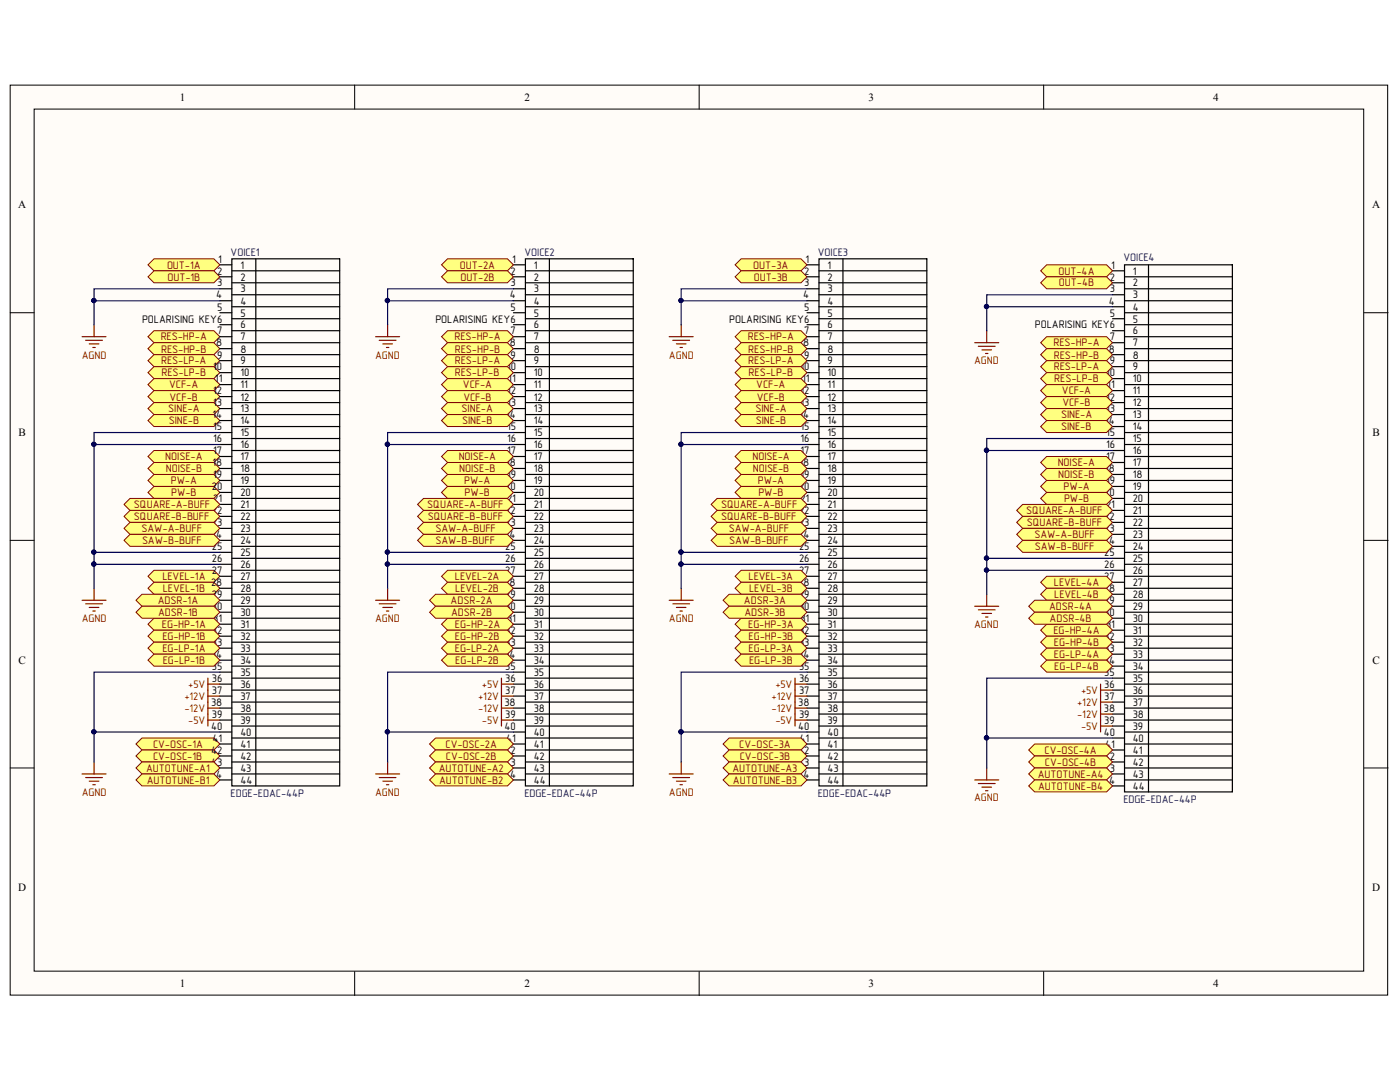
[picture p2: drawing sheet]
<svg xmlns="http://www.w3.org/2000/svg" width="279mm" height="216mm" viewBox="0 0 279 216" stroke-linecap="round" stroke-linejoin="round" font-family="sans-serif">
<g fill="#fffcf8" stroke="#000" stroke-width=".2">
<path d="M2 17h274.9v181.6h-274.9z"/>
<path d="M6.8 21.8h265.4v172h-265.4z"/>
</g>
<path d="M70.8 17v4.8M139.5 17v4.8M208.3 17v4.8M2 62.4h4.8M272.3 62.4h4.7M2 107.8h4.8M272.3 107.8h4.7M2 153.2h4.8M272.3 153.2h4.7M70.8 193.9v4.8M139.5 193.9v4.8M208.3 193.9v4.8" fill="none" stroke="#000" stroke-width=".2"/>
<g fill="#ffff80" stroke="#800000" stroke-width=".2">
<path d="M27.1 148.5l1.2-1.2h14.4l1.2 1.2-1.2 1.2h-14.4z" fill-rule="evenodd"/>
<path d="M27.1 150.8l1.2-1.1h14.4l1.2 1.1-1.2 1.2h-14.4z" fill-rule="evenodd"/>
<path d="M29.5 95.9l1.2-1.2h12l1.2 1.2-1.2 1.2h-12z" fill-rule="evenodd"/>
<path d="M29.5 98.3l1.2-1.2h12l1.2 1.2-1.2 1.2h-12z" fill-rule="evenodd"/>
<path d="M29.5 91.1l1.2-1.2h12l1.2 1.2-1.2 1.2h-12z" fill-rule="evenodd"/>
<path d="M29.5 93.5l1.2-1.2h12l1.2 1.2-1.2 1.2h-12z" fill-rule="evenodd"/>
<path d="M29.5 67.2l1.2-1.2h12l1.2 1.2-1.2 1.2h-12z" fill-rule="evenodd"/>
<path d="M29.5 69.6l1.2-1.2h12l1.2 1.2-1.2 1.2h-12z" fill-rule="evenodd"/>
<path d="M29.5 72l1.2-1.2h12l1.2 1.2-1.2 1.2h-12z" fill-rule="evenodd"/>
<path d="M29.5 74.4l1.2-1.2h12l1.2 1.2-1.2 1.2h-12z" fill-rule="evenodd"/>
<path d="M29.5 76.7l1.2-1.1h12l1.2 1.1-1.2 1.2h-12z" fill-rule="evenodd"/>
<path d="M29.5 79.1l1.2-1.2h12l1.2 1.2-1.2 1.2h-12z" fill-rule="evenodd"/>
<path d="M29.5 81.5l1.2-1.2h12l1.2 1.2-1.2 1.2h-12z" fill-rule="evenodd"/>
<path d="M29.5 83.9l1.2-1.2h12l1.2 1.2-1.2 1.2h-12z" fill-rule="evenodd"/>
<path d="M29.5 115l1.2-1.2h12l1.2 1.2-1.2 1.2h-12z" fill-rule="evenodd"/>
<path d="M29.5 117.4l1.2-1.2h12l1.2 1.2-1.2 1.2h-12z" fill-rule="evenodd"/>
</g>
<path d="M41.5 137.7v7.2M41.5 138.9h2.4M16.4 154.4h4.8M17.1 155.2h3.3M17.8 155.9h1.9M18.5 156.6h.5M18.8 152v2.4M41.5 141.3h2.4M41.5 143.7h2.4" fill="none" stroke="#800000" stroke-width=".24"/>
<g fill="none" stroke="#000" stroke-width=".24">
<path d="M43.9 52.8h2.4M43.9 55.2h2.4M43.9 57.6h2.4M46.3 51.6h21.5v105.2h-21.5zM46.3 54h21.5M46.3 56.4h21.5M46.3 58.8h21.5M51.1 51.6v105.2M43.9 60h2.4M43.9 62.4h2.4M43.9 64.8h2.4M43.9 67.2h2.4"/>
<path d="M43.9 69.6h2.4M43.9 72h2.4M43.9 74.4h2.4M43.9 76.7h2.4M43.9 79.1h2.4M46.3 61.2h21.5M46.3 63.6h21.5M46.3 66h21.5M46.3 68.4h21.5M46.3 70.8h21.5M46.3 73.2h21.5M46.3 75.6h21.5"/>
<path d="M46.3 77.9h21.5M43.9 81.5h2.4M43.9 83.9h2.4M43.9 86.3h2.4M43.9 88.7h2.4M43.9 91.1h2.4M43.9 93.5h2.4M43.9 95.9h2.4M43.9 98.3h2.4M46.3 80.3h21.5M46.3 82.7h21.5M46.3 85.1h21.5"/>
<path d="M46.3 87.5h21.5M46.3 89.9h21.5M46.3 92.3h21.5M46.3 94.7h21.5M46.3 97.1h21.5M46.3 99.5h21.5M43.9 100.7h2.4M43.9 103h2.4M43.9 105.4h2.4M43.9 107.8h2.4M43.9 110.2h2.4M43.9 112.6h2.4"/>
<path d="M43.9 115h2.4M43.9 117.4h2.4M43.9 119.8h2.4M46.3 101.8h21.5M46.3 104.2h21.5M46.3 106.6h21.5M46.3 109h21.5M46.3 111.4h21.5M46.3 113.8h21.5M46.3 116.2h21.5M46.3 118.6h21.5M43.9 122.2h2.4"/>
<path d="M43.9 124.6h2.4M43.9 126.9h2.4M43.9 129.3h2.4M43.9 131.7h2.4M43.9 134.1h2.4M43.9 136.5h2.4M43.9 138.9h2.4M46.3 121h21.5M46.3 123.4h21.5M46.3 125.7h21.5M46.3 128.1h21.5M46.3 130.5h21.5"/>
<path d="M46.3 132.9h21.5M46.3 135.3h21.5M46.3 137.7h21.5M43.9 141.3h2.4M43.9 143.7h2.4M43.9 146.1h2.4M43.9 148.5h2.4M43.9 150.8h2.4M43.9 153.2h2.4M43.9 155.6h2.4M46.3 140.1h21.5M46.3 142.5h21.5"/>
<path d="M46.3 144.9h21.5M46.3 147.3h21.5M46.3 149.7h21.5M46.3 152h21.5M46.3 154.4h21.5"/>
</g>
<g fill="#ffff80" stroke="#800000" stroke-width=".2">
<path d="M29.5 52.8l1.2-1.2h12l1.2 1.2-1.2 1.2h-12z" fill-rule="evenodd"/>
<path d="M29.5 55.2l1.2-1.2h12l1.2 1.2-1.2 1.2h-12z" fill-rule="evenodd"/>
</g>
<g fill="none" stroke="#000" stroke-width=".24">
<path d="M102.5 52.8h2.4M102.5 55.2h2.4M102.5 57.6h2.4M104.9 51.6h21.5v105.2h-21.5zM104.9 54h21.5M104.9 56.4h21.5M104.9 58.8h21.5M109.6 51.6v105.2M161.1 52.8h2.3M161.1 55.2h2.3M161.1 57.6h2.3M163.4 51.6h21.6v105.2h-21.6z"/>
<path d="M163.4 54h21.6M163.4 56.4h21.6M163.4 58.8h21.6M168.2 51.6v105.2M222 54h2.4M222 56.4h2.4M222 58.8h2.4M224.4 52.8h21.5v105.2h-21.5zM224.4 55.2h21.5M224.4 57.6h21.5M229.2 52.8v105.2M102.5 60h2.4"/>
<path d="M102.5 62.4h2.4M102.5 64.8h2.4M102.5 67.2h2.4M102.5 69.6h2.4M102.5 72h2.4M102.5 74.4h2.4M102.5 76.7h2.4M102.5 79.1h2.4M104.9 61.2h21.5M104.9 63.6h21.5M104.9 66h21.5M104.9 68.4h21.5"/>
<path d="M104.9 70.8h21.5M104.9 73.2h21.5M104.9 75.6h21.5M104.9 77.9h21.5M161.1 60h2.3M161.1 62.4h2.3M161.1 64.8h2.3M161.1 67.2h2.3M161.1 69.6h2.3M161.1 72h2.3M161.1 74.4h2.3M161.1 76.7h2.3"/>
<path d="M161.1 79.1h2.3M163.4 61.2h21.6M163.4 63.6h21.6M163.4 66h21.6M163.4 68.4h21.6M163.4 70.8h21.6M163.4 73.2h21.6M163.4 75.6h21.6M163.4 77.9h21.6M222 61.2h2.4M222 63.6h2.4M222 66h2.4"/>
<path d="M222 68.4h2.4M222 70.8h2.4M222 73.2h2.4M222 75.6h2.4M222 77.9h2.4M224.4 60h21.5M224.4 62.4h21.5M224.4 64.8h21.5M224.4 67.2h21.5M224.4 69.6h21.5M224.4 72h21.5M224.4 74.4h21.5"/>
<path d="M224.4 76.7h21.5M224.4 79.1h21.5M102.5 81.5h2.4M102.5 83.9h2.4M102.5 86.3h2.4M102.5 88.7h2.4M102.5 91.1h2.4M102.5 93.5h2.4M102.5 95.9h2.4M102.5 98.3h2.4M104.9 80.3h21.5M104.9 82.7h21.5"/>
<path d="M104.9 85.1h21.5M104.9 87.5h21.5M104.9 89.9h21.5M104.9 92.3h21.5M104.9 94.7h21.5M104.9 97.1h21.5M104.9 99.5h21.5M161.1 81.5h2.3M161.1 83.9h2.3M161.1 86.3h2.3M161.1 88.7h2.3M161.1 91.1h2.3"/>
<path d="M161.1 93.5h2.3M161.1 95.9h2.3M161.1 98.3h2.3M163.4 80.3h21.6M163.4 82.7h21.6M163.4 85.1h21.6M163.4 87.5h21.6M163.4 89.9h21.6M163.4 92.3h21.6M163.4 94.7h21.6M163.4 97.1h21.6M163.4 99.5h21.6"/>
<path d="M222 80.3h2.4M222 82.7h2.4M222 85.1h2.4M222 87.5h2.4M222 89.9h2.4M222 92.3h2.4M222 94.7h2.4M222 97.1h2.4M222 99.5h2.4M224.4 81.5h21.5M224.4 83.9h21.5M224.4 86.3h21.5"/>
<path d="M224.4 88.7h21.5M224.4 91.1h21.5M224.4 93.5h21.5M224.4 95.9h21.5M224.4 98.3h21.5M102.5 100.7h2.4M102.5 103h2.4M102.5 105.4h2.4M102.5 107.8h2.4M102.5 110.2h2.4M102.5 112.6h2.4M102.5 115h2.4"/>
<path d="M102.5 117.4h2.4M102.5 119.8h2.4M104.9 101.8h21.5M104.9 104.2h21.5M104.9 106.6h21.5M104.9 109h21.5M104.9 111.4h21.5M104.9 113.8h21.5M104.9 116.2h21.5M104.9 118.6h21.5M161.1 100.7h2.3M161.1 103h2.3"/>
<path d="M161.1 105.4h2.3M161.1 107.8h2.3M161.1 110.2h2.3M161.1 112.6h2.3M161.1 115h2.3M161.1 117.4h2.3M161.1 119.8h2.3M163.4 101.8h21.6M163.4 104.2h21.6M163.4 106.6h21.6M163.4 109h21.6M163.4 111.4h21.6"/>
<path d="M163.4 113.8h21.6M163.4 116.2h21.6M163.4 118.6h21.6M222 101.8h2.4M222 104.2h2.4M222 106.6h2.4M222 109h2.4M222 111.4h2.4M222 113.8h2.4M222 116.2h2.4M222 118.6h2.4M224.4 100.7h21.5"/>
<path d="M224.4 103h21.5M224.4 105.4h21.5M224.4 107.8h21.5M224.4 110.2h21.5M224.4 112.6h21.5M224.4 115h21.5M224.4 117.4h21.5M224.4 119.8h21.5M102.5 122.2h2.4M102.5 124.6h2.4M102.5 126.9h2.4M102.5 129.3h2.4"/>
<path d="M102.5 131.7h2.4M102.5 134.1h2.4M102.5 136.5h2.4M102.5 138.9h2.4M104.9 121h21.5M104.9 123.4h21.5M104.9 125.7h21.5M104.9 128.1h21.5M104.9 130.5h21.5M104.9 132.9h21.5M104.9 135.3h21.5M104.9 137.7h21.5"/>
<path d="M161.1 122.2h2.3M161.1 124.6h2.3M161.1 126.9h2.3M161.1 129.3h2.3M161.1 131.7h2.3M161.1 134.1h2.3M161.1 136.5h2.3M161.1 138.9h2.3M163.4 121h21.6M163.4 123.4h21.6M163.4 125.7h21.6M163.4 128.1h21.6"/>
<path d="M163.4 130.5h21.6M163.4 132.9h21.6M163.4 135.3h21.6M163.4 137.7h21.6M222 121h2.4M222 123.4h2.4M222 125.7h2.4M222 128.1h2.4M222 130.5h2.4M222 132.9h2.4M222 135.3h2.4M222 137.7h2.4"/>
<path d="M224.4 122.2h21.5M224.4 124.6h21.5M224.4 126.9h21.5M224.4 129.3h21.5M224.4 131.7h21.5M224.4 134.1h21.5M224.4 136.5h21.5M224.4 138.9h21.5M102.5 141.3h2.4M102.5 143.7h2.4M102.5 146.1h2.4M102.5 148.5h2.4"/>
<path d="M102.5 150.8h2.4M102.5 153.2h2.4M102.5 155.6h2.4M104.9 140.1h21.5M104.9 142.5h21.5M104.9 144.9h21.5M104.9 147.3h21.5M104.9 149.7h21.5M104.9 152h21.5M104.9 154.4h21.5M161.1 141.3h2.3M161.1 143.7h2.3"/>
<path d="M161.1 146.1h2.3M161.1 148.5h2.3M161.1 150.8h2.3M161.1 153.2h2.3M161.1 155.6h2.3M163.4 140.1h21.6M163.4 142.5h21.6M163.4 144.9h21.6M163.4 147.3h21.6M163.4 149.7h21.6M163.4 152h21.6M163.4 154.4h21.6"/>
<path d="M222 140.1h2.4M222 142.5h2.4M222 144.9h2.4M222 147.3h2.4M222 149.7h2.4M222 152h2.4M222 154.4h2.4M222 156.8h2.4M224.4 141.3h21.5M224.4 143.7h21.5M224.4 146.1h21.5M224.4 148.5h21.5"/>
<path d="M224.4 150.8h21.5M224.4 153.2h21.5M224.4 155.6h21.5"/>
</g>
<g fill="#ffff80" stroke="#800000" stroke-width=".2">
<path d="M24.7 100.7l1.2-1.2h16.8l1.2 1.2-1.2 1.1h-16.8z" fill-rule="evenodd"/>
<path d="M24.7 103l1.2-1.2h16.8l1.2 1.2-1.2 1.2h-16.8z" fill-rule="evenodd"/>
<path d="M24.7 105.4l1.2-1.2h16.8l1.2 1.2-1.2 1.2h-16.8z" fill-rule="evenodd"/>
<path d="M24.7 107.8l1.2-1.2h16.8l1.2 1.2-1.2 1.2h-16.8z" fill-rule="evenodd"/>
</g>
<path d="M43.9 146.1h-25.1v5.9" fill="none" stroke="#000080" stroke-width=".24"/>
<circle cx="18.7" cy="146" r=".43" fill="#000080" stroke="#000080" stroke-width=".2"/>
<g fill="#ffff80" stroke="#800000" stroke-width=".2">
<path d="M27.1 153.2l1.2-1.2h14.4l1.2 1.2-1.2 1.2h-14.4z" fill-rule="evenodd"/>
<path d="M27.1 155.6l1.2-1.2h14.4l1.2 1.2-1.2 1.2h-14.4z" fill-rule="evenodd"/>
<path d="M29.5 124.6l1.2-1.2h12l1.2 1.2-1.2 1.1h-12z" fill-rule="evenodd"/>
<path d="M29.5 126.9l1.2-1.2h12l1.2 1.2-1.2 1.2h-12z" fill-rule="evenodd"/>
<path d="M29.5 129.3l1.2-1.2h12l1.2 1.2-1.2 1.2h-12z" fill-rule="evenodd"/>
<path d="M29.5 131.7l1.2-1.2h12l1.2 1.2-1.2 1.2h-12z" fill-rule="evenodd"/>
<path d="M27.1 119.8l1.2-1.2h14.4l1.2 1.2-1.2 1.2h-14.4z" fill-rule="evenodd"/>
<path d="M27.1 122.2l1.2-1.2h14.4l1.2 1.2-1.2 1.2h-14.4z" fill-rule="evenodd"/>
<path d="M85.7 148.5l1.2-1.2h14.4l1.2 1.2-1.2 1.2h-14.4z" fill-rule="evenodd"/>
<path d="M85.7 150.8l1.2-1.1h14.4l1.2 1.1-1.2 1.2h-14.4z" fill-rule="evenodd"/>
<path d="M88.1 95.9l1.2-1.2h12l1.2 1.2-1.2 1.2h-12z" fill-rule="evenodd"/>
<path d="M88.1 98.3l1.2-1.2h12l1.2 1.2-1.2 1.2h-12z" fill-rule="evenodd"/>
<path d="M88.1 91.1l1.2-1.2h12l1.2 1.2-1.2 1.2h-12z" fill-rule="evenodd"/>
<path d="M88.1 93.5l1.2-1.2h12l1.2 1.2-1.2 1.2h-12z" fill-rule="evenodd"/>
<path d="M88.1 67.2l1.2-1.2h12l1.2 1.2-1.2 1.2h-12z" fill-rule="evenodd"/>
<path d="M88.1 69.6l1.2-1.2h12l1.2 1.2-1.2 1.2h-12z" fill-rule="evenodd"/>
<path d="M88.1 72l1.2-1.2h12l1.2 1.2-1.2 1.2h-12z" fill-rule="evenodd"/>
<path d="M88.1 74.4l1.2-1.2h12l1.2 1.2-1.2 1.2h-12z" fill-rule="evenodd"/>
<path d="M88.1 76.7l1.2-1.1h12l1.2 1.1-1.2 1.2h-12z" fill-rule="evenodd"/>
<path d="M88.1 79.1l1.2-1.2h12l1.2 1.2-1.2 1.2h-12z" fill-rule="evenodd"/>
<path d="M88.1 81.5l1.2-1.2h12l1.2 1.2-1.2 1.2h-12z" fill-rule="evenodd"/>
<path d="M88.1 83.9l1.2-1.2h12l1.2 1.2-1.2 1.2h-12z" fill-rule="evenodd"/>
<path d="M88.1 115l1.2-1.2h12l1.2 1.2-1.2 1.2h-12z" fill-rule="evenodd"/>
<path d="M88.1 117.4l1.2-1.2h12l1.2 1.2-1.2 1.2h-12z" fill-rule="evenodd"/>
</g>
<path d="M100.1 137.7v7.2M100.1 138.9h2.4M75 154.4h4.7M75.7 155.2h3.3M76.4 155.9h1.9M77.1 156.6h.5M77.4 152v2.4M100.1 141.3h2.4M100.1 143.7h2.4" fill="none" stroke="#800000" stroke-width=".24"/>
<g fill="#ffff80" stroke="#800000" stroke-width=".2">
<path d="M88.1 52.8l1.2-1.2h12l1.2 1.2-1.2 1.2h-12z" fill-rule="evenodd"/>
<path d="M88.1 55.2l1.2-1.2h12l1.2 1.2-1.2 1.2h-12z" fill-rule="evenodd"/>
<path d="M83.3 100.7l1.2-1.2h16.8l1.2 1.2-1.2 1.1h-16.8z" fill-rule="evenodd"/>
<path d="M83.3 103l1.2-1.2h16.8l1.2 1.2-1.2 1.2h-16.8z" fill-rule="evenodd"/>
<path d="M83.3 105.4l1.2-1.2h16.8l1.2 1.2-1.2 1.2h-16.8z" fill-rule="evenodd"/>
<path d="M83.3 107.8l1.2-1.2h16.8l1.2 1.2-1.2 1.2h-16.8z" fill-rule="evenodd"/>
</g>
<path d="M102.5 146.1h-25.1v5.9" fill="none" stroke="#000080" stroke-width=".24"/>
<circle cx="77.3" cy="146" r=".43" fill="#000080" stroke="#000080" stroke-width=".2"/>
<g fill="#ffff80" stroke="#800000" stroke-width=".2">
<path d="M85.7 153.2l1.2-1.2h14.4l1.2 1.2-1.2 1.2h-14.4z" fill-rule="evenodd"/>
<path d="M85.7 155.6l1.2-1.2h14.4l1.2 1.2-1.2 1.2h-14.4z" fill-rule="evenodd"/>
<path d="M88.1 124.6l1.2-1.2h12l1.2 1.2-1.2 1.1h-12z" fill-rule="evenodd"/>
<path d="M88.1 126.9l1.2-1.2h12l1.2 1.2-1.2 1.2h-12z" fill-rule="evenodd"/>
<path d="M88.1 129.3l1.2-1.2h12l1.2 1.2-1.2 1.2h-12z" fill-rule="evenodd"/>
<path d="M88.1 131.7l1.2-1.2h12l1.2 1.2-1.2 1.2h-12z" fill-rule="evenodd"/>
<path d="M85.7 119.8l1.2-1.2h14.4l1.2 1.2-1.2 1.2h-14.4z" fill-rule="evenodd"/>
<path d="M85.7 122.2l1.2-1.2h14.4l1.2 1.2-1.2 1.2h-14.4z" fill-rule="evenodd"/>
<path d="M144.3 148.5l1.2-1.2h14.4l1.2 1.2-1.2 1.2h-14.4z" fill-rule="evenodd"/>
<path d="M144.3 150.8l1.2-1.1h14.4l1.2 1.1-1.2 1.2h-14.4z" fill-rule="evenodd"/>
<path d="M146.7 95.9l1.2-1.2h12l1.2 1.2-1.2 1.2h-12z" fill-rule="evenodd"/>
<path d="M146.7 98.3l1.2-1.2h12l1.2 1.2-1.2 1.2h-12z" fill-rule="evenodd"/>
<path d="M146.7 91.1l1.2-1.2h12l1.2 1.2-1.2 1.2h-12z" fill-rule="evenodd"/>
<path d="M146.7 93.5l1.2-1.2h12l1.2 1.2-1.2 1.2h-12z" fill-rule="evenodd"/>
<path d="M146.7 67.2l1.2-1.2h12l1.2 1.2-1.2 1.2h-12z" fill-rule="evenodd"/>
<path d="M146.7 69.6l1.2-1.2h12l1.2 1.2-1.2 1.2h-12z" fill-rule="evenodd"/>
<path d="M146.7 72l1.2-1.2h12l1.2 1.2-1.2 1.2h-12z" fill-rule="evenodd"/>
<path d="M146.7 74.4l1.2-1.2h12l1.2 1.2-1.2 1.2h-12z" fill-rule="evenodd"/>
<path d="M146.7 76.7l1.2-1.1h12l1.2 1.1-1.2 1.2h-12z" fill-rule="evenodd"/>
<path d="M146.7 79.1l1.2-1.2h12l1.2 1.2-1.2 1.2h-12z" fill-rule="evenodd"/>
<path d="M146.7 81.5l1.2-1.2h12l1.2 1.2-1.2 1.2h-12z" fill-rule="evenodd"/>
<path d="M146.7 83.9l1.2-1.2h12l1.2 1.2-1.2 1.2h-12z" fill-rule="evenodd"/>
<path d="M146.7 115l1.2-1.2h12l1.2 1.2-1.2 1.2h-12z" fill-rule="evenodd"/>
<path d="M146.7 117.4l1.2-1.2h12l1.2 1.2-1.2 1.2h-12z" fill-rule="evenodd"/>
</g>
<path d="M158.7 137.7v7.2M158.7 138.9h2.4M133.6 154.4h4.7M134.3 155.2h3.3M135 155.9h1.9M135.7 156.6h.5M135.9 152v2.4M158.7 141.3h2.4M158.7 143.7h2.4" fill="none" stroke="#800000" stroke-width=".24"/>
<g fill="#ffff80" stroke="#800000" stroke-width=".2">
<path d="M146.7 52.8l1.2-1.2h12l1.2 1.2-1.2 1.2h-12z" fill-rule="evenodd"/>
<path d="M146.7 55.2l1.2-1.2h12l1.2 1.2-1.2 1.2h-12z" fill-rule="evenodd"/>
<path d="M141.9 100.7l1.2-1.2h16.8l1.2 1.2-1.2 1.1h-16.8z" fill-rule="evenodd"/>
<path d="M141.9 103l1.2-1.2h16.8l1.2 1.2-1.2 1.2h-16.8z" fill-rule="evenodd"/>
<path d="M141.9 105.4l1.2-1.2h16.8l1.2 1.2-1.2 1.2h-16.8z" fill-rule="evenodd"/>
<path d="M141.9 107.8l1.2-1.2h16.8l1.2 1.2-1.2 1.2h-16.8z" fill-rule="evenodd"/>
</g>
<path d="M161.1 146.1h-25.2v5.9" fill="none" stroke="#000080" stroke-width=".24"/>
<circle cx="135.9" cy="146" r=".43" fill="#000080" stroke="#000080" stroke-width=".2"/>
<g fill="#ffff80" stroke="#800000" stroke-width=".2">
<path d="M144.3 153.2l1.2-1.2h14.4l1.2 1.2-1.2 1.2h-14.4z" fill-rule="evenodd"/>
<path d="M144.3 155.6l1.2-1.2h14.4l1.2 1.2-1.2 1.2h-14.4z" fill-rule="evenodd"/>
<path d="M146.7 124.6l1.2-1.2h12l1.2 1.2-1.2 1.1h-12z" fill-rule="evenodd"/>
<path d="M146.7 126.9l1.2-1.2h12l1.2 1.2-1.2 1.2h-12z" fill-rule="evenodd"/>
<path d="M146.7 129.3l1.2-1.2h12l1.2 1.2-1.2 1.2h-12z" fill-rule="evenodd"/>
<path d="M146.7 131.7l1.2-1.2h12l1.2 1.2-1.2 1.2h-12z" fill-rule="evenodd"/>
<path d="M144.3 119.8l1.2-1.2h14.4l1.2 1.2-1.2 1.2h-14.4z" fill-rule="evenodd"/>
<path d="M144.3 122.2l1.2-1.2h14.4l1.2 1.2-1.2 1.2h-14.4z" fill-rule="evenodd"/>
<path d="M205.3 149.7l1.2-1.2h14.3l1.2 1.2-1.2 1.1h-14.3z" fill-rule="evenodd"/>
<path d="M205.3 152l1.2-1.2h14.3l1.2 1.2-1.2 1.2h-14.3z" fill-rule="evenodd"/>
<path d="M207.7 97.1l1.2-1.2h11.9l1.2 1.2-1.2 1.2h-11.9z" fill-rule="evenodd"/>
<path d="M207.7 99.5l1.2-1.2h11.9l1.2 1.2-1.2 1.2h-11.9z" fill-rule="evenodd"/>
<path d="M207.7 92.3l1.2-1.2h11.9l1.2 1.2-1.2 1.2h-11.9z" fill-rule="evenodd"/>
<path d="M207.7 94.7l1.2-1.2h11.9l1.2 1.2-1.2 1.2h-11.9z" fill-rule="evenodd"/>
<path d="M207.7 68.4l1.2-1.2h11.9l1.2 1.2-1.2 1.2h-11.9z" fill-rule="evenodd"/>
<path d="M207.7 70.8l1.2-1.2h11.9l1.2 1.2-1.2 1.2h-11.9z" fill-rule="evenodd"/>
<path d="M207.7 73.2l1.2-1.2h11.9l1.2 1.2-1.2 1.2h-11.9z" fill-rule="evenodd"/>
<path d="M207.7 75.6l1.2-1.2h11.9l1.2 1.2-1.2 1.1h-11.9z" fill-rule="evenodd"/>
<path d="M207.7 77.9l1.2-1.2h11.9l1.2 1.2-1.2 1.2h-11.9z" fill-rule="evenodd"/>
<path d="M207.7 80.3l1.2-1.2h11.9l1.2 1.2-1.2 1.2h-11.9z" fill-rule="evenodd"/>
<path d="M207.7 82.7l1.2-1.2h11.9l1.2 1.2-1.2 1.2h-11.9z" fill-rule="evenodd"/>
<path d="M207.7 85.1l1.2-1.2h11.9l1.2 1.2-1.2 1.2h-11.9z" fill-rule="evenodd"/>
<path d="M207.7 116.2l1.2-1.2h11.9l1.2 1.2-1.2 1.2h-11.9z" fill-rule="evenodd"/>
<path d="M207.7 118.6l1.2-1.2h11.9l1.2 1.2-1.2 1.2h-11.9z" fill-rule="evenodd"/>
</g>
<path d="M219.6 138.9v7.2M194.5 155.6h4.8M195.3 156.3h3.3M196 157.1h1.9M196.7 157.8h.5M196.9 153.2v2.4M219.6 140.1h2.4M219.6 142.5h2.4M219.6 144.9h2.4" fill="none" stroke="#800000" stroke-width=".24"/>
<g fill="#ffff80" stroke="#800000" stroke-width=".2">
<path d="M207.7 54l1.2-1.2h11.9l1.2 1.2-1.2 1.2h-11.9z" fill-rule="evenodd"/>
<path d="M207.7 56.4l1.2-1.2h11.9l1.2 1.2-1.2 1.2h-11.9z" fill-rule="evenodd"/>
<path d="M202.9 101.8l1.2-1.1h16.7l1.2 1.1-1.2 1.2h-16.7z" fill-rule="evenodd"/>
<path d="M202.9 104.2l1.2-1.2h16.7l1.2 1.2-1.2 1.2h-16.7z" fill-rule="evenodd"/>
<path d="M202.9 106.6l1.2-1.2h16.7l1.2 1.2-1.2 1.2h-16.7z" fill-rule="evenodd"/>
<path d="M202.9 109l1.2-1.2h16.7l1.2 1.2-1.2 1.2h-16.7z" fill-rule="evenodd"/>
</g>
<path d="M222 147.3h-25.1v5.9" fill="none" stroke="#000080" stroke-width=".24"/>
<circle cx="196.9" cy="147.2" r=".43" fill="#000080" stroke="#000080" stroke-width=".2"/>
<g fill="#ffff80" stroke="#800000" stroke-width=".2">
<path d="M205.3 154.4l1.2-1.2h14.3l1.2 1.2-1.2 1.2h-14.3z" fill-rule="evenodd"/>
<path d="M205.3 156.8l1.2-1.2h14.3l1.2 1.2-1.2 1.2h-14.3z" fill-rule="evenodd"/>
<path d="M207.7 125.7l1.2-1.1h11.9l1.2 1.1-1.2 1.2h-11.9z" fill-rule="evenodd"/>
<path d="M207.7 128.1l1.2-1.2h11.9l1.2 1.2-1.2 1.2h-11.9z" fill-rule="evenodd"/>
<path d="M207.7 130.5l1.2-1.2h11.9l1.2 1.2-1.2 1.2h-11.9z" fill-rule="evenodd"/>
<path d="M207.7 132.9l1.2-1.2h11.9l1.2 1.2-1.2 1.2h-11.9z" fill-rule="evenodd"/>
<path d="M205.3 121l1.2-1.2h14.3l1.2 1.2-1.2 1.2h-14.3z" fill-rule="evenodd"/>
<path d="M205.3 123.4l1.2-1.2h14.3l1.2 1.2-1.2 1.2h-14.3z" fill-rule="evenodd"/>
</g>
<g fill="none" stroke="#800000" stroke-width=".24">
<path d="M16.4 67.2h4.8M17.1 67.9h3.3M17.8 68.6h1.9M18.5 69.3h.5M18.8 64.8v2.4M75 67.2h4.7M75.7 67.9h3.3M76.4 68.6h1.9M77.1 69.3h.5M77.4 64.8v2.4M133.6 67.2h4.7M134.3 67.9h3.3"/>
<path d="M135 68.6h1.9M135.7 69.3h.5M135.9 64.8v2.4M194.5 68.4h4.8M195.3 69.1h3.3M196 69.8h1.9M196.7 70.5h.5M196.9 66v2.4M16.4 119.8h4.8M18.8 117.4v2.4M75 119.8h4.7M77.4 117.4v2.4"/>
<path d="M133.6 119.8h4.7M135.9 117.4v2.4M196.9 118.6v2.4M17.1 120.5h3.3M17.8 121.2h1.9M18.5 121.9h.5M41.5 135.3v2.4M41.5 136.5h2.4M75.7 120.5h3.3M76.4 121.2h1.9M77.1 121.9h.5M100.1 136.5h2.4"/>
<path d="M100.1 135.3v2.4M134.3 120.5h3.3M135 121.2h1.9M135.7 121.9h.5M158.7 136.5h2.4M158.7 135.3v2.4M194.5 121h4.8M195.3 121.7h3.3M196 122.4h1.9M196.7 123.1h.5M219.6 136.5v2.4M219.6 137.7h2.4"/>
</g>
<g fill="none" stroke="#000080" stroke-width=".24">
<path d="M43.9 57.6h-25.1v7.2M102.5 57.6h-25.1v7.2M161.1 57.6h-25.2v7.2M222 58.8h-25.1v7.2M18.8 60h25.1M77.4 60h25.1M135.9 60h25.2M196.9 61.2h25.1M18.8 88.7h25.1M43.9 86.3h-25.1v26.3M77.4 88.7h25.1M102.5 86.3h-25.1v26.3"/>
<path d="M135.9 88.7h25.2M161.1 86.3h-25.2v26.3M196.9 89.9h25.1M222 87.5h-25.1v26.3M18.8 110.2h25.1M43.9 112.6h-25.1v4.8M77.4 110.2h25.1M102.5 112.6h-25.1v4.8M135.9 110.2h25.2M161.1 112.6h-25.2v4.8M196.9 111.4h25.1M222 113.8h-25.1v4.8"/>
<path d="M43.9 134.1h-25.1v12M102.5 134.1h-25.1v12M161.1 134.1h-25.2v12M222 135.3h-25.1v12"/>
</g>
<g fill="#000080" stroke="#000080" stroke-width=".2">
<circle cx="18.7" cy="112.6" r=".43"/>
<circle cx="18.7" cy="88.7" r=".43"/>
<circle cx="18.7" cy="110.2" r=".43"/>
<circle cx="18.7" cy="146" r=".43"/>
<circle cx="77.3" cy="112.6" r=".43"/>
<circle cx="77.3" cy="88.7" r=".43"/>
<circle cx="77.3" cy="110.2" r=".43"/>
<circle cx="77.3" cy="146" r=".43"/>
<circle cx="135.9" cy="112.6" r=".43"/>
<circle cx="135.9" cy="88.7" r=".43"/>
<circle cx="135.9" cy="110.2" r=".43"/>
<circle cx="135.9" cy="146" r=".43"/>
<circle cx="196.9" cy="113.7" r=".43"/>
<circle cx="196.9" cy="147.2" r=".43"/>
<circle cx="196.9" cy="89.8" r=".43"/>
<circle cx="196.9" cy="111.4" r=".43"/>
<circle cx="196.9" cy="61.2" r=".43"/>
<circle cx="135.9" cy="60" r=".43"/>
<circle cx="18.7" cy="60" r=".43"/>
<circle cx="77.3" cy="60" r=".43"/>
</g>
<g font-size="2.2">
<text x="35.9" y="20.1">1</text>
<text x="104.7" y="20.1">2</text>
<text x="173.4" y="20.1">3</text>
<text x="242.1" y="20.1">4</text>
<text x="3.6" y="41.6">A</text>
<text x="273.9" y="41.6">A</text>
<text x="43.6" y="52.4">1</text>
<text x="48" y="53.6">1</text>
<text x="102.2" y="52.4">1</text>
<text x="106.5" y="53.6">1</text>
<text x="160.7" y="52.4">1</text>
<text x="165.1" y="53.6">1</text>
<text x="221.7" y="53.6">1</text>
<text x="43.1" y="59.5">4</text>
<text x="43.3" y="54.8">2</text>
<text x="43.3" y="57.2">3</text>
<text x="48" y="56">2</text>
<text x="48" y="58.3">3</text>
<text x="101.8" y="59.5">4</text>
<text x="101.9" y="54.8">2</text>
<text x="101.9" y="57.2">3</text>
<text x="106.5" y="56">2</text>
<text x="106.5" y="58.3">3</text>
<text x="160.3" y="59.5">4</text>
<text x="160.5" y="54.8">2</text>
<text x="160.5" y="57.2">3</text>
<text x="165.1" y="56">2</text>
<text x="165.1" y="58.3">3</text>
<text x="221.5" y="56">2</text>
<text x="221.5" y="58.3">3</text>
<text x="226.1" y="54.8">1</text>
<text x="226.1" y="57.2">2</text>
<text x="226.1" y="59.5">3</text>
<text x="28.3" y="64.4">POLARISING KEY6</text>
<text x="43.3" y="62">5</text>
<text x="48" y="60.8">4</text>
<text x="48" y="63.2">5</text>
<text x="48" y="65.5">6</text>
<text x="86.9" y="64.4">POLARISING KEY6</text>
<text x="101.9" y="62">5</text>
<text x="106.5" y="60.8">4</text>
<text x="106.5" y="63.2">5</text>
<text x="106.5" y="65.5">6</text>
<text x="145.5" y="64.4">POLARISING KEY6</text>
<text x="160.5" y="62">5</text>
<text x="165.1" y="60.8">4</text>
<text x="165.1" y="63.2">5</text>
<text x="165.1" y="65.5">6</text>
<text x="206.5" y="65.5">POLARISING KEY6</text>
<text x="221.3" y="60.8">4</text>
<text x="221.5" y="63.2">5</text>
<text x="226.1" y="62">4</text>
<text x="226.1" y="64.4">5</text>
<text x="43.1" y="69.1">8</text>
<text x="43.3" y="66.7">7</text>
<text x="43.3" y="71.5">9</text>
<text x="48" y="67.9">7</text>
<text x="48" y="70.4">8</text>
<text x="101.8" y="69.1">8</text>
<text x="101.9" y="66.7">7</text>
<text x="101.9" y="71.5">9</text>
<text x="106.5" y="67.9">7</text>
<text x="106.5" y="70.4">8</text>
<text x="160.3" y="69.1">8</text>
<text x="160.5" y="66.7">7</text>
<text x="160.5" y="71.5">9</text>
<text x="165.1" y="67.9">7</text>
<text x="165.1" y="70.4">8</text>
<text x="221.3" y="70.4">8</text>
<text x="221.5" y="67.9">7</text>
<text x="226.1" y="66.7">6</text>
<text x="226.1" y="69.1">7</text>
<text x="226.1" y="71.5">8</text>
<text x="42.6" y="73.9">10</text>
<text x="42.9" y="76.3">11</text>
<text x="48" y="72.7">9</text>
<text x="48" y="75.1">10</text>
<text x="48" y="77.5">11</text>
<text x="101.2" y="73.9">10</text>
<text x="101.4" y="76.3">11</text>
<text x="106.5" y="72.7">9</text>
<text x="106.5" y="75.1">10</text>
<text x="106.5" y="77.5">11</text>
<text x="159.7" y="73.9">10</text>
<text x="160.1" y="76.3">11</text>
<text x="165.1" y="72.7">9</text>
<text x="165.1" y="75.1">10</text>
<text x="165.1" y="77.5">11</text>
<text x="220.7" y="75.1">10</text>
<text x="221" y="77.5">11</text>
<text x="221.5" y="72.7">9</text>
<text x="226.1" y="73.9">9</text>
<text x="226.1" y="76.3">10</text>
<text x="42.4" y="83.5">14</text>
<text x="42.6" y="78.6">12</text>
<text x="42.6" y="81.1">13</text>
<text x="48" y="79.9">12</text>
<text x="48" y="82.3">13</text>
<text x="101" y="83.5">14</text>
<text x="101.2" y="78.6">12</text>
<text x="101.2" y="81.1">13</text>
<text x="106.5" y="79.9">12</text>
<text x="106.5" y="82.3">13</text>
<text x="159.6" y="83.5">14</text>
<text x="159.7" y="78.6">12</text>
<text x="159.7" y="81.1">13</text>
<text x="165.1" y="79.9">12</text>
<text x="165.1" y="82.3">13</text>
<text x="220.7" y="79.9">12</text>
<text x="220.7" y="82.3">13</text>
<text x="226.1" y="78.6">11</text>
<text x="226.1" y="81.1">12</text>
<text x="226.1" y="83.5">13</text>
<text x="3.7" y="87">B</text>
<text x="42.6" y="85.8">15</text>
<text x="42.6" y="88.3">16</text>
<text x="48" y="84.7">14</text>
<text x="48" y="87">15</text>
<text x="48" y="89.5">16</text>
<text x="101.2" y="85.8">15</text>
<text x="101.2" y="88.3">16</text>
<text x="106.5" y="84.7">14</text>
<text x="106.5" y="87">15</text>
<text x="106.5" y="89.5">16</text>
<text x="159.7" y="85.8">15</text>
<text x="159.7" y="88.3">16</text>
<text x="165.1" y="84.7">14</text>
<text x="165.1" y="87">15</text>
<text x="165.1" y="89.5">16</text>
<text x="220.6" y="84.7">14</text>
<text x="220.7" y="87">15</text>
<text x="220.7" y="89.5">16</text>
<text x="226.1" y="85.8">14</text>
<text x="226.1" y="88.3">15</text>
<text x="273.9" y="87">B</text>
<text x="42.4" y="93">18</text>
<text x="42.6" y="90.7">17</text>
<text x="42.6" y="95.4">19</text>
<text x="48" y="91.8">17</text>
<text x="48" y="94.2">18</text>
<text x="101" y="93">18</text>
<text x="101.2" y="90.7">17</text>
<text x="101.2" y="95.4">19</text>
<text x="106.5" y="91.8">17</text>
<text x="106.5" y="94.2">18</text>
<text x="159.6" y="93">18</text>
<text x="159.7" y="90.7">17</text>
<text x="159.7" y="95.4">19</text>
<text x="165.1" y="91.8">17</text>
<text x="165.1" y="94.2">18</text>
<text x="220.6" y="94.2">18</text>
<text x="220.7" y="91.8">17</text>
<text x="226.1" y="90.7">16</text>
<text x="226.1" y="93">17</text>
<text x="226.1" y="95.4">18</text>
<text x="42.3" y="97.8">20</text>
<text x="42.6" y="100.2">21</text>
<text x="48" y="96.6">19</text>
<text x="48" y="99">20</text>
<text x="48" y="101.4">21</text>
<text x="100.8" y="97.8">20</text>
<text x="101.2" y="100.2">21</text>
<text x="106.5" y="96.6">19</text>
<text x="106.5" y="99">20</text>
<text x="106.5" y="101.4">21</text>
<text x="159.5" y="97.8">20</text>
<text x="159.7" y="100.2">21</text>
<text x="165.1" y="96.6">19</text>
<text x="165.1" y="99">20</text>
<text x="165.1" y="101.4">21</text>
<text x="220.4" y="99">20</text>
<text x="220.7" y="96.6">19</text>
<text x="220.7" y="101.4">21</text>
<text x="226.1" y="97.8">19</text>
<text x="226.1" y="100.2">20</text>
<text x="42.1" y="107.4">24</text>
<text x="42.3" y="102.6">22</text>
<text x="42.3" y="104.9">23</text>
<text x="48" y="103.8">22</text>
<text x="48" y="106.2">23</text>
<text x="100.7" y="107.4">24</text>
<text x="100.8" y="102.6">22</text>
<text x="100.8" y="104.9">23</text>
<text x="106.5" y="103.8">22</text>
<text x="106.5" y="106.2">23</text>
<text x="159.3" y="107.4">24</text>
<text x="159.5" y="102.6">22</text>
<text x="159.5" y="104.9">23</text>
<text x="165.1" y="103.8">22</text>
<text x="165.1" y="106.2">23</text>
<text x="220.4" y="103.8">22</text>
<text x="220.4" y="106.2">23</text>
<text x="226.1" y="102.6">21</text>
<text x="226.1" y="104.9">22</text>
<text x="226.1" y="107.4">23</text>
<text x="42.3" y="109.8">25</text>
<text x="42.3" y="112.1">26</text>
<text x="48" y="108.6">24</text>
<text x="48" y="111">25</text>
<text x="48" y="113.3">26</text>
<text x="100.8" y="109.8">25</text>
<text x="100.8" y="112.1">26</text>
<text x="106.5" y="108.6">24</text>
<text x="106.5" y="111">25</text>
<text x="106.5" y="113.3">26</text>
<text x="159.5" y="109.8">25</text>
<text x="159.5" y="112.1">26</text>
<text x="165.1" y="108.6">24</text>
<text x="165.1" y="111">25</text>
<text x="165.1" y="113.3">26</text>
<text x="220.3" y="108.6">24</text>
<text x="220.4" y="111">25</text>
<text x="220.4" y="113.3">26</text>
<text x="226.1" y="109.8">24</text>
<text x="226.1" y="112.1">25</text>
<text x="42.1" y="117">28</text>
<text x="42.3" y="114.5">27</text>
<text x="42.3" y="119.3">29</text>
<text x="48" y="115.8">27</text>
<text x="48" y="118.1">28</text>
<text x="100.7" y="117">28</text>
<text x="100.8" y="114.5">27</text>
<text x="100.8" y="119.3">29</text>
<text x="106.5" y="115.8">27</text>
<text x="106.5" y="118.1">28</text>
<text x="159.3" y="117">28</text>
<text x="159.5" y="114.5">27</text>
<text x="159.5" y="119.3">29</text>
<text x="165.1" y="115.8">27</text>
<text x="165.1" y="118.1">28</text>
<text x="220.3" y="118.1">28</text>
<text x="220.4" y="115.8">27</text>
<text x="226.1" y="114.5">26</text>
<text x="226.1" y="117">27</text>
<text x="226.1" y="119.3">28</text>
<text x="42.3" y="121.7">30</text>
<text x="42.6" y="124.1">31</text>
<text x="48" y="120.5">29</text>
<text x="48" y="122.9">30</text>
<text x="48" y="125.3">31</text>
<text x="100.8" y="121.7">30</text>
<text x="101.2" y="124.1">31</text>
<text x="106.5" y="120.5">29</text>
<text x="106.5" y="122.9">30</text>
<text x="106.5" y="125.3">31</text>
<text x="159.5" y="121.7">30</text>
<text x="159.7" y="124.1">31</text>
<text x="165.1" y="120.5">29</text>
<text x="165.1" y="122.9">30</text>
<text x="165.1" y="125.3">31</text>
<text x="220.4" y="120.5">29</text>
<text x="220.4" y="122.9">30</text>
<text x="220.7" y="125.3">31</text>
<text x="226.1" y="121.7">29</text>
<text x="226.1" y="124.1">30</text>
<text x="42.1" y="131.3">34</text>
<text x="42.3" y="126.5">32</text>
<text x="42.3" y="128.9">33</text>
<text x="48" y="127.7">32</text>
<text x="48" y="130.1">33</text>
<text x="100.7" y="131.3">34</text>
<text x="100.8" y="126.5">32</text>
<text x="100.8" y="128.9">33</text>
<text x="106.5" y="127.7">32</text>
<text x="106.5" y="130.1">33</text>
<text x="159.3" y="131.3">34</text>
<text x="159.5" y="126.5">32</text>
<text x="159.5" y="128.9">33</text>
<text x="165.1" y="127.7">32</text>
<text x="165.1" y="130.1">33</text>
<text x="220.4" y="127.7">32</text>
<text x="220.4" y="130.1">33</text>
<text x="226.1" y="126.5">31</text>
<text x="226.1" y="128.9">32</text>
<text x="226.1" y="131.3">33</text>
<text x="3.7" y="132.4">C</text>
<text x="42.3" y="133.7">35</text>
<text x="42.3" y="136.1">36</text>
<text x="48" y="132.4">34</text>
<text x="48" y="134.9">35</text>
<text x="48" y="137.3">36</text>
<text x="100.8" y="133.7">35</text>
<text x="100.8" y="136.1">36</text>
<text x="106.5" y="132.4">34</text>
<text x="106.5" y="134.9">35</text>
<text x="106.5" y="137.3">36</text>
<text x="159.5" y="133.7">35</text>
<text x="159.5" y="136.1">36</text>
<text x="165.1" y="132.4">34</text>
<text x="165.1" y="134.9">35</text>
<text x="165.1" y="137.3">36</text>
<text x="220.3" y="132.4">34</text>
<text x="220.4" y="134.9">35</text>
<text x="220.4" y="137.3">36</text>
<text x="226.1" y="133.7">34</text>
<text x="226.1" y="136.1">35</text>
<text x="273.9" y="132.4">C</text>
<text x="42.1" y="140.8">38</text>
<text x="42.3" y="138.4">37</text>
<text x="42.3" y="143.3">39</text>
<text x="48" y="139.6">37</text>
<text x="48" y="142">38</text>
<text x="100.7" y="140.8">38</text>
<text x="100.8" y="138.4">37</text>
<text x="100.8" y="143.3">39</text>
<text x="106.5" y="139.6">37</text>
<text x="106.5" y="142">38</text>
<text x="159.3" y="140.8">38</text>
<text x="159.5" y="138.4">37</text>
<text x="159.5" y="143.3">39</text>
<text x="165.1" y="139.6">37</text>
<text x="165.1" y="142">38</text>
<text x="220.3" y="142">38</text>
<text x="220.4" y="139.6">37</text>
<text x="226.1" y="138.4">36</text>
<text x="226.1" y="140.8">37</text>
<text x="226.1" y="143.3">38</text>
<text x="42.1" y="145.6">40</text>
<text x="42.4" y="148">41</text>
<text x="48" y="144.4">39</text>
<text x="48" y="146.8">40</text>
<text x="48" y="149.2">41</text>
<text x="100.7" y="145.6">40</text>
<text x="101" y="148">41</text>
<text x="106.5" y="144.4">39</text>
<text x="106.5" y="146.8">40</text>
<text x="106.5" y="149.2">41</text>
<text x="159.3" y="145.6">40</text>
<text x="159.6" y="148">41</text>
<text x="165.1" y="144.4">39</text>
<text x="165.1" y="146.8">40</text>
<text x="165.1" y="149.2">41</text>
<text x="220.3" y="146.8">40</text>
<text x="220.4" y="144.4">39</text>
<text x="220.6" y="149.2">41</text>
<text x="226.1" y="145.6">39</text>
<text x="226.1" y="148">40</text>
<text x="42" y="155.2">44</text>
<text x="42.1" y="150.4">42</text>
<text x="42.1" y="152.8">43</text>
<text x="48" y="151.6">42</text>
<text x="48" y="154">43</text>
<text x="100.6" y="155.2">44</text>
<text x="100.7" y="150.4">42</text>
<text x="100.7" y="152.8">43</text>
<text x="106.5" y="151.6">42</text>
<text x="106.5" y="154">43</text>
<text x="159.1" y="155.2">44</text>
<text x="159.3" y="150.4">42</text>
<text x="159.3" y="152.8">43</text>
<text x="165.1" y="151.6">42</text>
<text x="165.1" y="154">43</text>
<text x="220.3" y="151.6">42</text>
<text x="220.3" y="154">43</text>
<text x="226.1" y="150.4">41</text>
<text x="226.1" y="152.8">42</text>
<text x="226.1" y="155.2">43</text>
<text x="48" y="156.4">44</text>
<text x="106.5" y="156.4">44</text>
<text x="165.1" y="156.4">44</text>
<text x="220.1" y="156.4">44</text>
<text x="226.1" y="157.6">44</text>
<text x="3.6" y="177.9">D</text>
<text x="273.9" y="177.9">D</text>
<text x="35.9" y="197">1</text>
<text x="104.7" y="197">2</text>
<text x="173.4" y="197">3</text>
<text x="242.1" y="197">4</text>
</g>
<g font-size="2.2" fill="#800000">
<text x="33.3" y="53.6">OUT-1A</text>
<text x="91.8" y="53.6">OUT-2A</text>
<text x="150.3" y="53.6">OUT-3A</text>
<text x="33.4" y="56">OUT-1B</text>
<text x="91.9" y="56">OUT-2B</text>
<text x="150.4" y="56">OUT-3B</text>
<text x="211.3" y="54.8">OUT-4A</text>
<text x="211.3" y="57.2">OUT-4B</text>
<text x="16.3" y="71.5">AGND</text>
<text x="32.1" y="67.9">RES-HP-A</text>
<text x="32.1" y="70.4">RES-HP-B</text>
<text x="74.9" y="71.5">AGND</text>
<text x="90.7" y="67.9">RES-HP-A</text>
<text x="90.8" y="70.4">RES-HP-B</text>
<text x="133.5" y="71.5">AGND</text>
<text x="149.2" y="67.9">RES-HP-A</text>
<text x="149.3" y="70.4">RES-HP-B</text>
<text x="210.2" y="69.1">RES-HP-A</text>
<text x="210.3" y="71.5">RES-HP-B</text>
<text x="32.1" y="72.7">RES-LP-A</text>
<text x="32.2" y="75.1">RES-LP-B</text>
<text x="33.8" y="77.5">VCF-A</text>
<text x="90.8" y="72.7">RES-LP-A</text>
<text x="90.8" y="75.1">RES-LP-B</text>
<text x="92.4" y="77.5">VCF-A</text>
<text x="149.3" y="72.7">RES-LP-A</text>
<text x="149.4" y="75.1">RES-LP-B</text>
<text x="150.9" y="77.5">VCF-A</text>
<text x="194.4" y="72.7">AGND</text>
<text x="210.3" y="73.9">RES-LP-A</text>
<text x="210.4" y="76.3">RES-LP-B</text>
<text x="33.6" y="82.3">SINE-A</text>
<text x="33.8" y="79.9">VCF-B</text>
<text x="92.1" y="82.3">SINE-A</text>
<text x="92.5" y="79.9">VCF-B</text>
<text x="150.8" y="82.3">SINE-A</text>
<text x="151" y="79.9">VCF-B</text>
<text x="211.8" y="83.5">SINE-A</text>
<text x="211.9" y="78.6">VCF-A</text>
<text x="212" y="81.1">VCF-B</text>
<text x="33.7" y="84.7">SINE-B</text>
<text x="92.2" y="84.7">SINE-B</text>
<text x="150.8" y="84.7">SINE-B</text>
<text x="211.8" y="85.8">SINE-B</text>
<text x="33" y="91.8">NOISE-A</text>
<text x="33.1" y="94.2">NOISE-B</text>
<text x="91.5" y="91.8">NOISE-A</text>
<text x="91.6" y="94.2">NOISE-B</text>
<text x="150.2" y="91.8">NOISE-A</text>
<text x="150.3" y="94.2">NOISE-B</text>
<text x="211.1" y="93">NOISE-A</text>
<text x="211.2" y="95.4">NOISE-B</text>
<text x="26.7" y="101.4">SQUARE-A-BUFF</text>
<text x="34.1" y="96.6">PW-A</text>
<text x="34.2" y="99">PW-B</text>
<text x="85.3" y="101.4">SQUARE-A-BUFF</text>
<text x="92.6" y="96.6">PW-A</text>
<text x="92.7" y="99">PW-B</text>
<text x="143.9" y="101.4">SQUARE-A-BUFF</text>
<text x="151.3" y="96.6">PW-A</text>
<text x="151.4" y="99">PW-B</text>
<text x="212.3" y="97.8">PW-A</text>
<text x="212.4" y="100.2">PW-B</text>
<text x="26.7" y="103.8">SQUARE-B-BUFF</text>
<text x="28.3" y="106.2">SAW-A-BUFF</text>
<text x="85.4" y="103.8">SQUARE-B-BUFF</text>
<text x="86.9" y="106.2">SAW-A-BUFF</text>
<text x="143.9" y="103.8">SQUARE-B-BUFF</text>
<text x="145.4" y="106.2">SAW-A-BUFF</text>
<text x="204.8" y="102.6">SQUARE-A-BUFF</text>
<text x="204.9" y="104.9">SQUARE-B-BUFF</text>
<text x="206.4" y="107.4">SAW-A-BUFF</text>
<text x="28.3" y="108.6">SAW-B-BUFF</text>
<text x="86.9" y="108.6">SAW-B-BUFF</text>
<text x="145.5" y="108.6">SAW-B-BUFF</text>
<text x="206.5" y="109.8">SAW-B-BUFF</text>
<text x="32.4" y="115.8">LEVEL-1A</text>
<text x="32.5" y="118.1">LEVEL-1B</text>
<text x="90.8" y="115.8">LEVEL-2A</text>
<text x="90.9" y="118.1">LEVEL-2B</text>
<text x="149.4" y="115.8">LEVEL-3A</text>
<text x="149.5" y="118.1">LEVEL-3B</text>
<text x="210.3" y="117">LEVEL-4A</text>
<text x="210.4" y="119.3">LEVEL-4B</text>
<text x="16.3" y="124.1">AGND</text>
<text x="31.5" y="120.5">ADSR-1A</text>
<text x="31.6" y="122.9">ADSR-1B</text>
<text x="32.3" y="125.3">EG-HP-1A</text>
<text x="74.9" y="124.1">AGND</text>
<text x="89.9" y="120.5">ADSR-2A</text>
<text x="90" y="122.9">ADSR-2B</text>
<text x="90.8" y="125.3">EG-HP-2A</text>
<text x="133.5" y="124.1">AGND</text>
<text x="148.5" y="120.5">ADSR-3A</text>
<text x="148.6" y="122.9">ADSR-3B</text>
<text x="149.3" y="125.3">EG-HP-3A</text>
<text x="194.4" y="125.3">AGND</text>
<text x="209.4" y="121.7">ADSR-4A</text>
<text x="209.5" y="124.1">ADSR-4B</text>
<text x="32.4" y="127.7">EG-HP-1B</text>
<text x="32.4" y="130.1">EG-LP-1A</text>
<text x="90.8" y="127.7">EG-HP-2B</text>
<text x="90.8" y="130.1">EG-LP-2A</text>
<text x="149.4" y="127.7">EG-HP-3B</text>
<text x="149.4" y="130.1">EG-LP-3A</text>
<text x="210.2" y="126.5">EG-HP-4A</text>
<text x="210.3" y="128.9">EG-HP-4B</text>
<text x="210.3" y="131.3">EG-LP-4A</text>
<text x="32.5" y="132.4">EG-LP-1B</text>
<text x="37.6" y="137.3">a5V</text>
<text x="90.9" y="132.4">EG-LP-2B</text>
<text x="96.2" y="137.3">a5V</text>
<text x="149.5" y="132.4">EG-LP-3B</text>
<text x="154.7" y="137.3">a5V</text>
<text x="210.4" y="133.7">EG-LP-4B</text>
<text x="36.8" y="139.6">a12V</text>
<text x="36.8" y="142">-12V</text>
<text x="95.4" y="139.6">a12V</text>
<text x="95.4" y="142">-12V</text>
<text x="154" y="139.6">a12V</text>
<text x="154" y="142">-12V</text>
<text x="215" y="140.8">a12V</text>
<text x="215" y="143.3">-12V</text>
<text x="215.7" y="138.4">a5V</text>
<text x="30.5" y="149.2">CV-OSC-1A</text>
<text x="37.6" y="144.4">-5V</text>
<text x="88.9" y="149.2">CV-OSC-2A</text>
<text x="96.2" y="144.4">-5V</text>
<text x="147.5" y="149.2">CV-OSC-3A</text>
<text x="154.7" y="144.4">-5V</text>
<text x="215.7" y="145.6">-5V</text>
<text x="29.2" y="154">AUTOTUNE-A1</text>
<text x="30.5" y="151.6">CV-OSC-1B</text>
<text x="87.6" y="154">AUTOTUNE-A2</text>
<text x="89" y="151.6">CV-OSC-2B</text>
<text x="146.2" y="154">AUTOTUNE-A3</text>
<text x="147.6" y="151.6">CV-OSC-3B</text>
<text x="207.1" y="155.2">AUTOTUNE-A4</text>
<text x="208.5" y="150.4">CV-OSC-4A</text>
<text x="208.5" y="152.8">CV-OSC-4B</text>
<text x="16.3" y="158.7">AGND</text>
<text x="29.3" y="156.4">AUTOTUNE-B1</text>
<text x="74.9" y="158.7">AGND</text>
<text x="87.6" y="156.4">AUTOTUNE-B2</text>
<text x="133.5" y="158.7">AGND</text>
<text x="146.3" y="156.4">AUTOTUNE-B3</text>
<text x="194.4" y="159.9">AGND</text>
<text x="207.2" y="157.6">AUTOTUNE-B4</text>
</g>
<g font-size="2.2" fill="#000080">
<text x="46" y="51">VOICE1</text>
<text x="104.7" y="51">VOICE2</text>
<text x="163.2" y="51">VOICE3</text>
<text x="224.2" y="52.2">VOICE4</text>
<text x="46" y="159">EDGE-EDAC-44P</text>
<text x="104.7" y="159">EDGE-EDAC-44P</text>
<text x="163.2" y="159">EDGE-EDAC-44P</text>
<text x="224.2" y="160.2">EDGE-EDAC-44P</text>
</g>
</svg>
